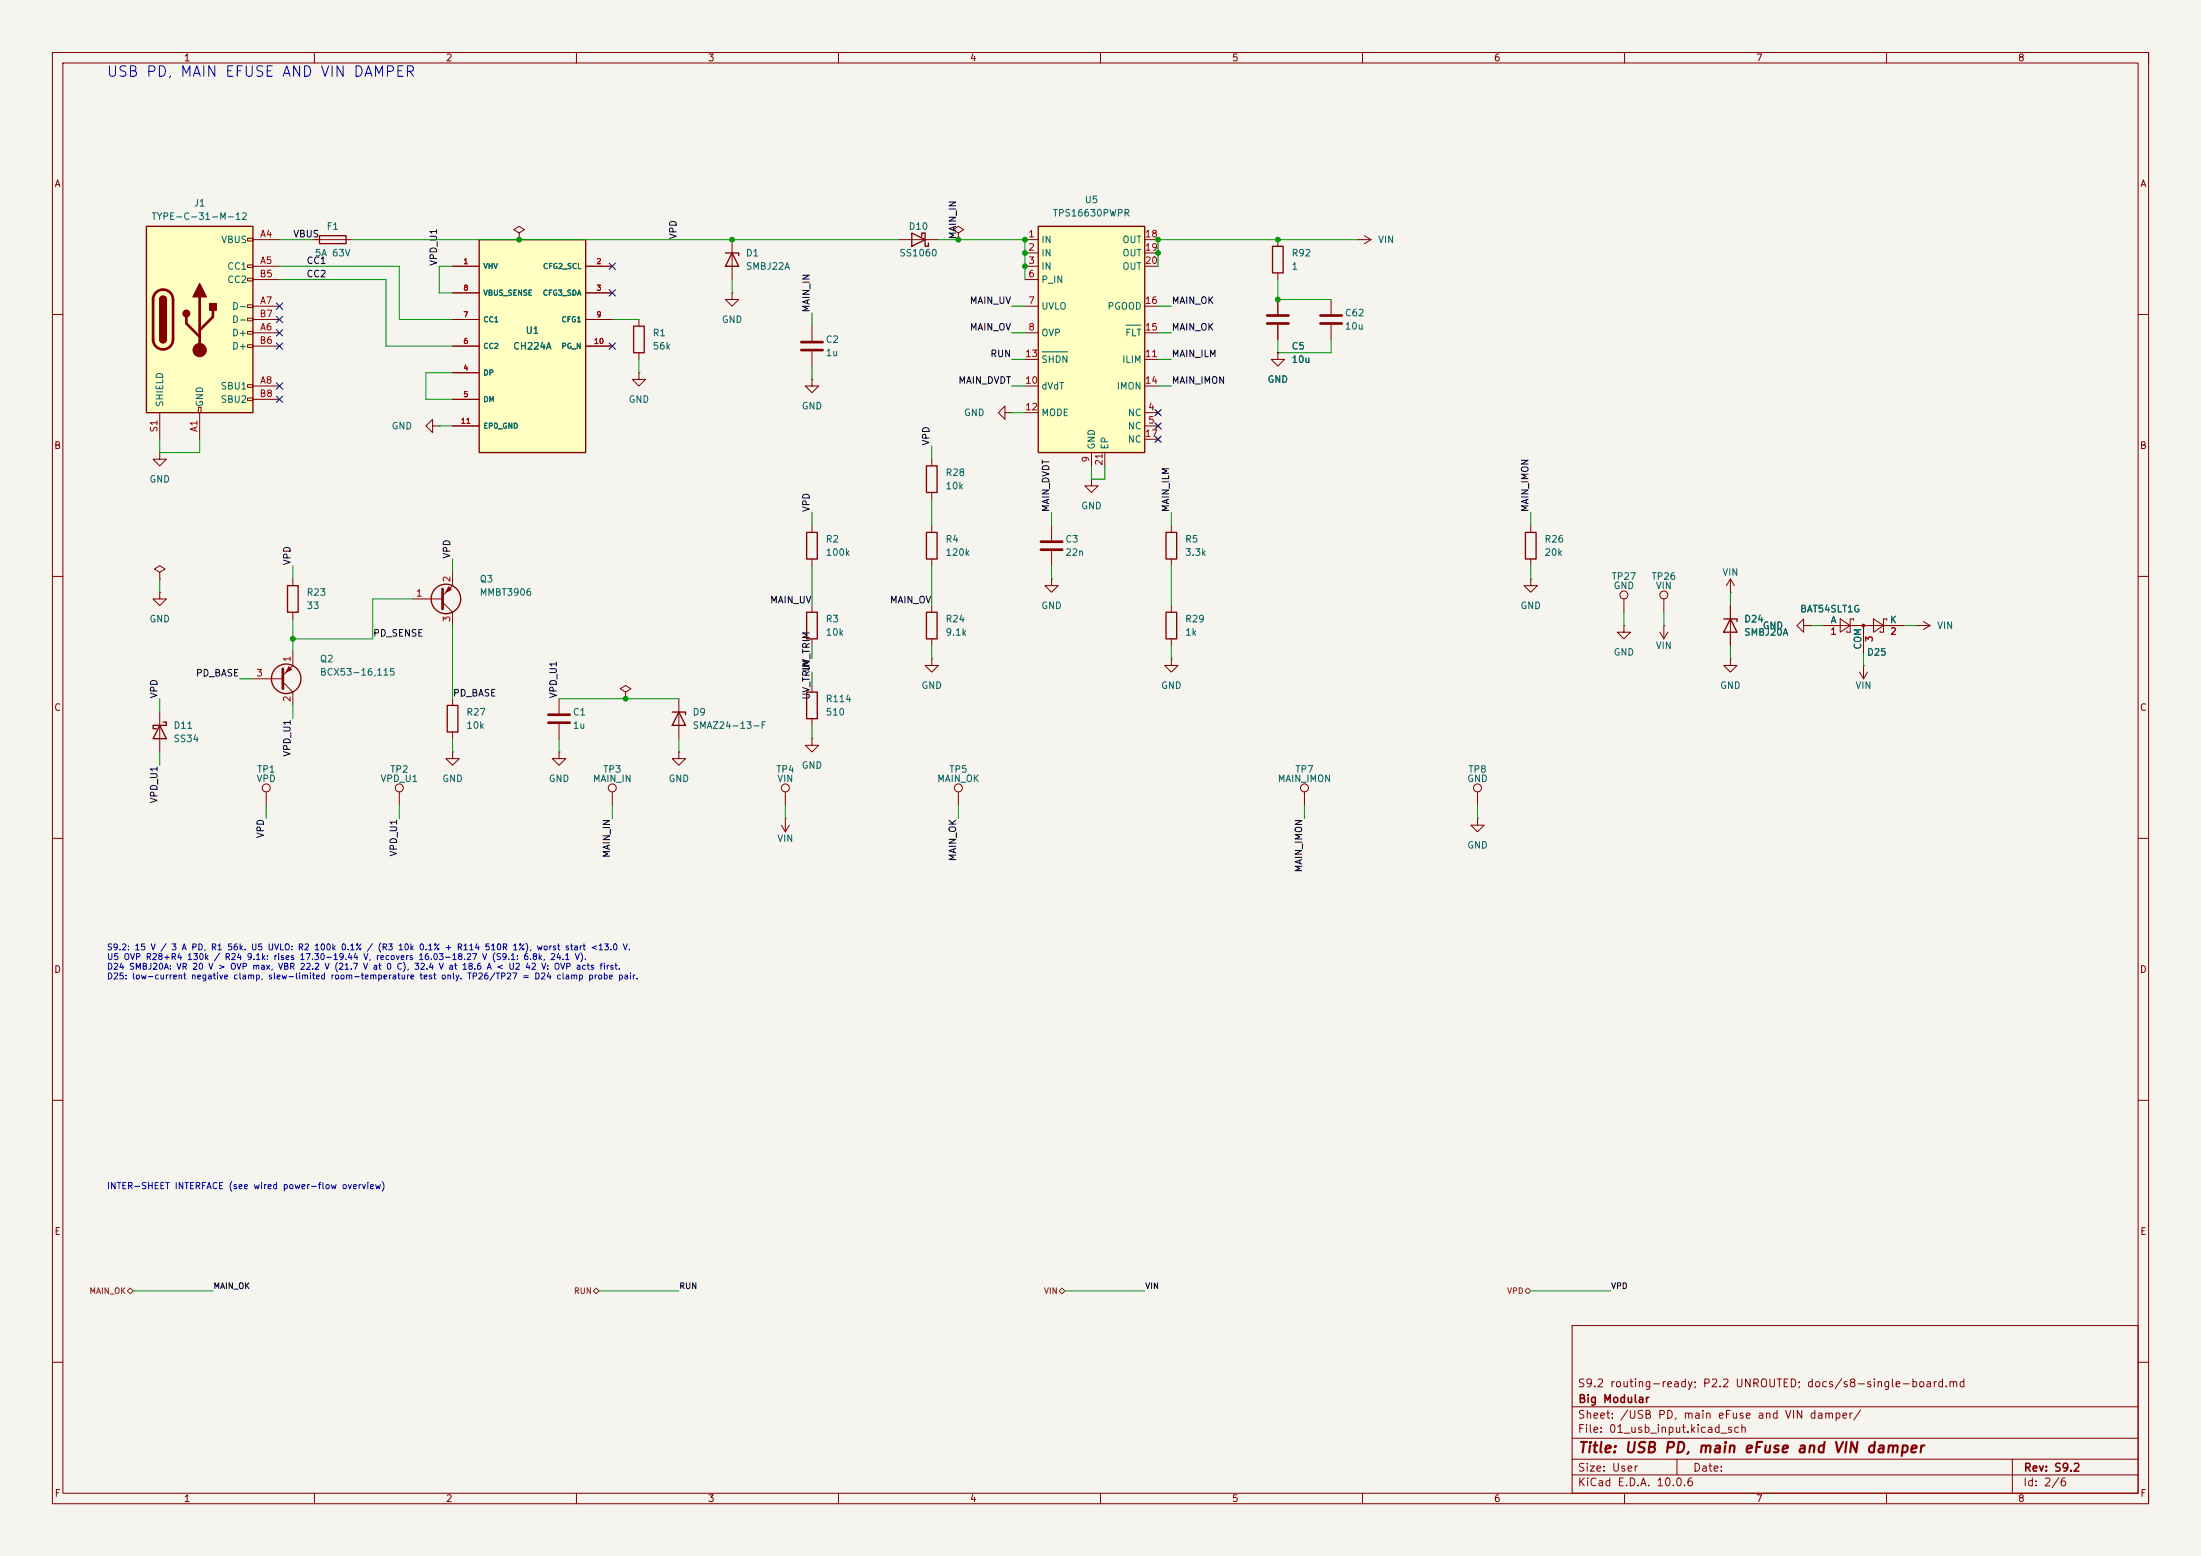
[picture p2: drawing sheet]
<svg xmlns="http://www.w3.org/2000/svg" width="420mm" height="297mm" viewBox="0 0 420 297" stroke-linecap="round" stroke-linejoin="round" font-family="sans-serif">
<path d="M0 0h420v297h-420z" fill="#f5f4ef" stroke="#f5f4ef" stroke-width=".19"/>
<g fill="none" stroke="#840000" stroke-width=".19">
<path d="M10 10h400v277h-400zM12 12h396v273h-396zM60 10v2M110 10v2M160 10v2M210 10v2M260 10v2M310 10v2M360 10v2M410 10v2M10 60h2M408 60h2"/>
<path d="M30.5 86.4v1.3h1.2l-1.2 1.2-1.3-1.2h1.3M30.5 86.4h.1M10 110h2M30.5 113.1v1.2h1.2l-1.2 1.3-1.3-1.3h1.3M30.5 113.1h.1M55.9 110.5v1.3M55.9 116.9v1.2M78.7 114.3h5.8M84.5 115l1.9 1.9v2.5M86.4 109.2v2.6l-1.9 1.9M309.9 119.4v1.3h1.2l-1.2 1.2-1.3-1.2h1.3M309.9 119.4h.1"/>
<path d="M309.9 114.3v2.6M317.5 119.4h.1M317.5 114.3v2.6M317.5 119.4v2.5M330.2 113.1h.1M330.2 110.5v2.6M330.2 115.6v7.6M330.2 110.5l-.8 1.3M330.2 110.5l.8 1.3M344.2 119.4v-1.3l-1.3 1.3 1.3 1.3v-1.3h1.2M345.4 119.4h.1M348 119.4h15.2"/>
<path d="M351.2 118.1l1.9 1.3-1.9 1.3zM353.7 118.4v-.3h-.6v2.6h-.7v-.3M355.6 119.4v5.1M357.5 118.1l1.9 1.3-1.9 1.3zM360 118.4v-.3h-.6v2.6h-.6v-.3M365.8 119.4h.1M365.8 119.4h2.5M367 118.6l1.3 .8M368.3 119.4l-1.3 .8M408 110h2M30.5 135.9v7.6M48.3 129.6h5.7"/>
<path d="M54 130.2l1.9 1.9v2.5M55.9 124.5v2.5l-1.9 1.9M86.4 133.4v1.2M86.4 139.7v1.3M106.7 133.4v2.8M106.7 138.2v2.8M119.4 132.1l1-.6-1-.7-1 .7 1 .6v1.3M119.4 133.4h.1M316.7 120.7l.8 1.2M318.3 120.7l-.8 1.2M330.2 125.8v1.2h1.3l-1.3 1.3-1.3-1.3h1.3M330.2 125.8h.1"/>
<path d="M354.8 128.3l.8 1.3M355.6 127h.1M355.6 127v2.6M356.4 128.3l-.8 1.3M50.8 151.2v2.5M76.2 151.2v2.5M86.4 143.5v1.3h1.2l-1.2 1.3-1.3-1.3h1.3M86.4 143.5h.1M106.7 143.5v1.3h1.2l-1.2 1.3-1.3-1.3h1.3M106.7 143.5h.1M116.8 151.2v2.5M129.5 143.5v1.3h1.3l-1.3 1.3-1.2-1.3h1.2"/>
<path d="M129.5 143.5h.1M10 160h2M408 160h2M10 210h2M408 210h2M300 253h108v32h-108zM10 260h2M300 278.5h108M300 274.5h108M300 268.5h108M320 278.5v3M384 278.5v6.5"/>
<path d="M408 260h2M60 285v2M110 285v2M160 285v2M210 285v2M260 285v2M300 281.5h108M310 285v2M360 285v2M410 285v2"/>
<circle cx="309.9" cy="113.6" r=".76"/>
<circle cx="317.5" cy="113.6" r=".76"/>
<circle cx="50.8" cy="150.4" r=".76"/>
<circle cx="76.2" cy="150.4" r=".76"/>
<circle cx="116.8" cy="150.4" r=".76"/>
</g>
<g fill="none" stroke="#840000" stroke-width=".25">
<path d="M54.9 111.8h2v5.1h-2zM328.9 118.1h2.6v.5M330.2 118.1l1.3 2.6h-2.6zM30.5 138.5l1.2 2.5h-2.5zM31.1 137.8h.6v.7h-2.5v.6h.6M85.3 134.6h2.1v5.1h-2.1z"/>
<circle cx="85.1" cy="114.3" r="2.82"/>
<circle cx="54.6" cy="129.6" r="2.82"/>
</g>
<path d="M84.5 112.4v3.8M54 127.7v3.8M104.6 136.4h4.1M104.6 137.9h4.1" fill="none" stroke="#840000" stroke-width=".51"/>
<g fill="#840000" stroke="#840000" stroke-width=".19">
<path d="M55.1 127.3l.5 .5-1 .5z"/>
<path d="M85.6 112l.5 .5-1 .6z"/>
<circle cx="355.6" cy="119.4" r=".25"/>
</g>
<path d="M27.9 43.2h20.4v35.6h-20.4z" fill="#ffffc2"/>
<g fill="none" stroke="#840000" stroke-width=".19">
<path d="M47.2 45.5h1.1v.5h-1.1zM47.2 50.6h1.1v.5h-1.1zM47.2 53.1h1.1v.5h-1.1zM47.2 58.2h1.1v.5h-1.1zM48.3 45.7h5M48.3 50.8h5M48.3 58.4h5M48.3 53.4h5M99.1 44.5l1-.7-1-.6-1.1 .6 1.1 .7v1.2M99.1 45.7h.1M30.5 78.8v5M37.8 77.7h.6v1.1h-.6z"/>
<path d="M38.1 78.8v5M47.2 60.7h1.1v.5h-1.1zM47.2 63.3h1.1v.5h-1.1zM47.2 65.8h1.1v.5h-1.1zM47.2 73.4h1.1v.5h-1.1zM47.2 76h1.1v.5h-1.1zM48.3 63.5h5M48.3 73.7h5M48.3 66.1h5M48.3 61h5M48.3 76.2h5"/>
</g>
<path d="M27.9 43.2h20.4v35.6h-20.4zM30.5 57.2a.64 .64 0 0 1 .6-.7 .64 .64 0 0 1 .6 .7M30.5 64.8a.64 .64 0 0 0 .6 .6 .64 .64 0 0 0 .6-.6" fill="none" stroke="#840000" stroke-width=".25"/>
<path d="M29.8 55.8a1.9 1.9 0 0 1 2-.4 1.9 1.9 0 0 1 1.2 1.8v7.6a1.91 1.91 0 0 1-1.9 1.9 1.91 1.91 0 0 1-1.9-1.9v-7.8l.2-.6zM38.1 56.7v10.1M40.6 59.2v1.3l-2.5 2.5M35.6 60.5v1.2l2.5 2.6" fill="none" stroke="#840000" stroke-width=".51"/>
<g fill="#840000" stroke="#840000" stroke-width=".25">
<path d="M30.5 57.2h1.2v7.6h-1.2z"/>
<path d="M30.7 56.7a.64 .64 0 0 1 .7-.1 .64 .64 0 0 1 .3 .6h-1.2z"/>
<path d="M30.5 64.8h1.2a.64 .64 0 0 1-.6 .6 .64 .64 0 0 1-.6-.6z"/>
<path d="M38.1 54.1l1.3 2.6h-2.6z"/>
<path d="M40 57.9h1.3v1.3h-1.3z"/>
<circle cx="35.6" cy="59.8" r=".63"/>
</g>
<circle cx="38.1" cy="66.8" r="1.27" fill="#840000" stroke="#840000" stroke-width=".19"/>
<path d="M91.4 45.7h20.4v40.7h-20.4z" fill="#ffffc2"/>
<path d="M91.4 45.7h20.4v40.7h-20.4zM242.8 47h2.1v5.1h-2.1zM153.9 116.9h2.1v5h-2.1zM176.8 116.9h2v5h-2zM222.5 116.9h2v5h-2zM291.1 101.6h2v5.1h-2zM128.3 135.9h2.5v.5M129.5 135.9l1.3 2.6h-2.5zM153.9 132.1h2.1v5.1h-2.1z" fill="none" stroke="#840000" stroke-width=".25"/>
<g fill="none" stroke="#840000" stroke-width=".19">
<path d="M86.4 50.8h5M86.4 55.9h5M111.8 50.8h5M111.8 55.9h5M182.9 44.5l1-.7-1-.6-1 .6 1 .7v1.2M182.9 45.7h.1M243.8 45.7v1.3M243.8 52.1v1.3M243.8 57.2v2.8M254 57.2v2.8M259.1 45.7h.1M259.1 45.7h2.5"/>
<path d="M260.3 45l1.3 .7M261.6 45.7l-1.3 .8M86.4 71.1h5M86.4 76.2h5M86.4 66.1h5M86.4 61h5M111.8 66.1h5M111.8 61h5M243.8 67.3v1.3h1.3l-1.3 1.3-1.2-1.3h1.2M243.8 67.3h.1M243.8 62v2.8M254 62v2.8"/>
<path d="M86.4 81.3h5M154.9 115.6v1.3M177.8 115.6v1.3M200.7 110.5v1.3h1.2l-1.2 1.3-1.3-1.3h1.3M200.7 110.5h.1M223.5 115.6v1.3M292.1 110.5v1.3h1.3l-1.3 1.3-1.3-1.3h1.3M292.1 110.5h.1M292.1 100.4v1.2M292.1 106.7v1.3M129.5 133.4v7.6M154.9 121.9v1.3"/>
<path d="M154.9 130.8v1.3M154.9 137.2v1.3M177.8 125.8v1.2h1.3l-1.3 1.3-1.3-1.3h1.3M177.8 125.8h.1M177.8 121.9v1.3M223.5 125.8v1.2h1.3l-1.3 1.3-1.3-1.3h1.3M223.5 125.8h.1M223.5 121.9v1.3M149.1 157.5l.8 1.3M149.9 156.2h.1M149.9 151.2v2.5M149.9 156.2v2.6"/>
<path d="M150.6 157.5l-.7 1.3M154.9 141v1.3h1.3l-1.3 1.2-1.2-1.2h1.2M154.9 141h.1M182.9 151.2v2.5M248.9 151.2v2.5M281.9 156.2v1.3h1.3l-1.3 1.3-1.2-1.3h1.2M281.9 156.2h.1M281.9 151.2v2.5"/>
<circle cx="149.9" cy="150.4" r=".76"/>
<circle cx="182.9" cy="150.4" r=".76"/>
<circle cx="248.9" cy="150.4" r=".76"/>
<circle cx="281.9" cy="150.4" r=".76"/>
</g>
<path d="M241.8 60.2h4.1M241.8 61.7h4.1M252 60.2h4M252 61.7h4" fill="none" stroke="#840000" stroke-width=".51"/>
<path d="M198.1 43.2h20.3v43.2h-20.3z" fill="#ffffc2"/>
<path d="M61 45h5v1.5h-5zM138.4 48.3h2.6v.5M139.7 48.3l1.3 2.5h-2.6zM174 44.5l2.5 1.2-2.5 1.3zM175.9 45.1v-.6h.6v2.5h.7v-.6M198.1 43.2h20.3v43.2h-20.3zM120.9 62.3h2v5h-2zM176.8 88.9h2v5.1h-2zM153.9 101.6h2.1v5.1h-2.1zM176.8 101.6h2v5.1h-2zM222.5 101.6h2v5.1h-2z" fill="none" stroke="#840000" stroke-width=".25"/>
<g fill="none" stroke="#840000" stroke-width=".19">
<path d="M59.7 45.7h7.6M86.4 50.8h5M86.4 55.9h5M99.1 45.7h.1M111.8 50.8h5M111.8 55.9h5M139.7 55.9v1.3h1.3l-1.3 1.2-1.3-1.2h1.3M139.7 55.9h.1M139.7 45.7v7.7M171.4 45.7h7.7M195.6 45.7h2.5M195.6 48.3h2.5"/>
<path d="M195.6 50.8h2.5M195.6 53.4h2.5M195.6 58.4h2.5M218.4 45.7h2.6M218.4 48.3h2.6M218.4 50.8h2.6M218.4 58.4h2.6M243.8 57.2v2.8M86.4 71.1h5M86.4 76.2h5M86.4 66.1h5M86.4 61h5"/>
<path d="M111.8 66.1h5M111.8 61h5M121.9 71.1v1.3h1.3l-1.3 1.3-1.3-1.3h1.3M121.9 71.1h.1M121.9 61v1.3M121.9 67.3v1.3M154.9 72.4v1.3h1.3l-1.3 1.3-1.2-1.3h1.2M154.9 72.4h.1M154.9 62.3v2.7M154.9 67.1v2.8M191.8 78.8v-1.3l-1.3 1.3 1.3 1.2v-1.2h1.2M193 78.8h.1"/>
<path d="M195.6 78.8h2.5M195.6 63.5h2.5M195.6 73.7h2.5M195.6 68.6h2.5M218.4 78.8h2.6M218.4 63.5h2.6M218.4 73.7h2.6M218.4 68.6h2.6M220.6 78.4l.8 .7M221.4 78.4l-.8 .7M243.8 67.3h.1M243.8 62v2.8"/>
<path d="M82.5 81.3v-1.3l-1.2 1.3 1.2 1.3v-1.3h1.3M83.8 81.3h.1M86.4 81.3h5M177.8 87.7v1.2M177.8 94v1.3M208.3 91.5v1.2h1.2l-1.2 1.3-1.3-1.3h1.3M208.3 91.5h.1M208.3 86.4v2.5M210.8 86.4v2.5M218.4 81.3h2.6M218.4 83.8h2.6M220.6 80.9l.8 .8"/>
<path d="M220.6 83.5l.8 .7M221.4 80.9l-.8 .8M221.4 83.5l-.8 .7M30.5 109.2l1-.6-1-.6-1 .6 1 .6v1.3M30.5 110.5h.1M154.9 100.4v1.2M154.9 106.7v1.3M177.8 100.4v1.2M177.8 106.7v1.3M200.7 100.4v2.7M200.7 105.2v2.8M223.5 100.4v1.2"/>
<path d="M223.5 106.7v1.3M330.2 115.6v2.5M345.4 119.4h.1M348 119.4h3.8M355.6 119.4v5.1M359.4 119.4h3.8M330.2 120.7v2.5"/>
</g>
<path d="M198.9 67.2h4.8M214.9 62.1h2.8" fill="none" stroke="#006464" stroke-width=".19"/>
<path d="M152.9 65.3h4.1M152.9 66.8h4.1M198.6 103.4h4.1M198.6 104.9h4.1" fill="none" stroke="#840000" stroke-width=".51"/>
<path d="M24.3 246.4l.6-.5 .5 .5-.5 .6zM113.7 245.9l.6 .5-.6 .6-.5-.6zM202.6 245.9l.6 .5-.6 .6-.5-.6zM291.5 245.9l.6 .5-.6 .6-.5-.6z" fill="none" stroke="#725600" stroke-width=".19"/>
<g fill="none" stroke="#009600" stroke-width=".19">
<path d="M53.3 45.7h6.4M53.3 50.8h22.9v10.2h10.2M53.3 53.4h20.4v12.7h12.7M67.3 45.7h104.1M86.4 50.8h-2.6v5.1h2.6M139.7 53.4v2.5M154.9 59.7v2.6M179.1 45.7h16.5v7.7M193 58.4h2.6M221 58.4h2.5M243.8 53.4v3.8h10.2M259.1 45.7h-38.1v5.1"/>
<path d="M86.4 71.1h-5.1v5.1h5.1M116.8 61h5.1M121.9 68.6v2.5M154.9 69.9v2.5M193 73.7h2.6M193 68.6h2.6M193 63.5h2.6M193 78.8h2.6M221 73.7h2.5M221 68.6h2.5M221 63.5h2.5M243.8 64.8v2.5h10.2v-2.5"/>
<path d="M30.5 83.8v2.6h7.6v-2.6M83.8 81.3h2.6M154.9 97.8v2.6M177.8 85.1v2.6M177.8 95.3v5.1M200.7 97.8v2.6M208.3 88.9v2.6h2.5v-2.6M223.5 97.8v2.6M292.1 97.8v2.6M30.5 110.5v2.6M55.9 108v2.5M55.9 118.1v6.4"/>
<path d="M78.7 114.3h-7.6v7.6h-15.2M86.4 106.7v2.5M86.4 119.4v14M154.9 108v7.6M177.8 108v7.6M200.7 108v2.5M223.5 108v7.6M292.1 108v2.5M309.9 116.9v2.5M317.5 116.9v2.5M330.2 113.1v2.5M345.4 119.4h2.6"/>
<path d="M363.2 119.4h2.6M30.5 133.4v2.5M45.7 129.6h2.6M55.9 134.6v2.6M106.7 133.4h22.8M154.9 123.2v2.6M154.9 128.3v2.5M154.9 138.5v2.5M177.8 123.2v2.6M223.5 123.2v2.6M330.2 123.2v2.6M355.6 124.5v2.5"/>
<path d="M30.5 143.5v2.6M50.8 153.7v2.5M76.2 153.7v2.5M86.4 141v2.5M106.7 141v2.5M116.8 153.7v2.5M129.5 141v2.5M149.9 153.7v2.5M182.9 153.7v2.5M248.9 153.7v2.5M281.9 153.7v2.5M25.4 246.4h15.2"/>
<path d="M114.3 246.4h15.2M203.2 246.4h15.2M292.1 246.4h15.2"/>
</g>
<g fill="none" stroke="#000084" stroke-width=".19">
<path d="M52.7 57.8l1.2 1.3M53.9 57.8l-1.2 1.3M116.2 55.3l1.2 1.2M116.2 50.2l1.2 1.2M117.4 55.3l-1.2 1.2M117.4 50.2l-1.2 1.2M52.7 60.4l1.2 1.2M52.7 75.6l1.2 1.2M52.7 73.1l1.2 1.2M52.7 65.5l1.2 1.2M52.7 62.9l1.2 1.2M53.9 60.4l-1.2 1.2"/>
<path d="M53.9 75.6l-1.2 1.2M53.9 73.1l-1.2 1.2M53.9 65.5l-1.2 1.2M53.9 62.9l-1.2 1.2M116.2 65.5l1.2 1.2M117.4 65.5l-1.2 1.2M220.4 78.2l1.2 1.2M221.6 78.2l-1.2 1.2M220.4 83.2l1.2 1.3M220.4 80.7l1.2 1.2M221.6 83.2l-1.2 1.3M221.6 80.7l-1.2 1.2"/>
</g>
<g fill="#009600" stroke="#009600" stroke-width=".19">
<circle cx="182.9" cy="45.7" r=".46"/>
<circle cx="195.6" cy="45.7" r=".46"/>
<circle cx="195.6" cy="48.3" r=".46"/>
<circle cx="195.6" cy="50.8" r=".46"/>
<circle cx="139.7" cy="45.7" r=".46"/>
<circle cx="99.1" cy="45.7" r=".46"/>
<circle cx="119.4" cy="133.4" r=".46"/>
<circle cx="55.9" cy="121.9" r=".46"/>
<circle cx="221" cy="48.3" r=".46"/>
<circle cx="243.8" cy="45.7" r=".46"/>
<circle cx="221" cy="45.7" r=".46"/>
<circle cx="243.8" cy="57.2" r=".46"/>
</g>
<text font-size="2" fill="#0000c2" x="20.2" y="15.2">USB PD, MAIN EFUSE AND VIN DAMPER</text>
<text font-size="2" fill="#840000" x="301" y="277.8">Title: USB PD, main eFuse and VIN damper</text>
<g font-size="1.5" fill="#840000">
<text x="301" y="265.2">S9.2 routing-ready; P2.2 UNROUTED; docs/s8-single-board.md</text>
<text x="301" y="268.2">Big Modular</text>
<text x="301" y="273.9">File: 01_usb_input.kicad_sch</text>
<text x="301" y="271.2">Sheet: /USB PD, main eFuse and VIN damper/</text>
<text x="301" y="281.3">Size: User</text>
<text x="323" y="281.3">Date:</text>
<text x="386" y="281.3">Rev: S9.2</text>
<text x="301" y="284.1">KiCad E.D.A. 10.0.6</text>
<text x="386" y="284.1">Id: 2/6</text>
</g>
<g font-size="1.3" fill="#840000">
<text x="35" y="12">1</text>
<text x="85" y="12">2</text>
<text x="135" y="12">3</text>
<text x="185" y="12">4</text>
<text x="235" y="12">5</text>
<text x="285" y="12">6</text>
<text x="335" y="12">7</text>
<text x="385" y="12">8</text>
<text x="10.3" y="36">A</text>
<text x="408.3" y="36">A</text>
<text x="10.2" y="86">B</text>
<text x="408.2" y="86">B</text>
<text x="10.2" y="136">C</text>
<text x="408.2" y="136">C</text>
<text x="10.2" y="186">D</text>
<text x="408.2" y="186">D</text>
<text x="10.3" y="236">E</text>
<text x="408.3" y="236">E</text>
<text x="10.3" y="286">F</text>
<text x="35" y="287">1</text>
<text x="85" y="287">2</text>
<text x="135" y="287">3</text>
<text x="185" y="287">4</text>
<text x="235" y="287">5</text>
<text x="285" y="287">6</text>
<text x="335" y="287">7</text>
<text x="385" y="287">8</text>
<text x="408.3" y="286">F</text>
</g>
<g font-size="1.3" fill="#006464">
<text x="36.9" y="39.7">J1</text>
<text x="200.8" y="41.6">TPS16630PWPR</text>
<text x="206.9" y="39.1">U5</text>
<text x="28.8" y="42.3">TYPE-C-31-M-12</text>
<text x="42.1" y="46.7">VBUS</text>
<text x="62.2" y="44.2">F1</text>
<text x="173.3" y="44.2">D10</text>
<text x="198.6" y="46.7">IN</text>
<text x="214.1" y="46.7">OUT</text>
<text x="262.9" y="46.7">VIN</text>
<text x="43.3" y="51.8">CC1</text>
<text x="60" y="49.2">5A 63V</text>
<text x="142.2" y="49.2">D1</text>
<text x="142.2" y="51.8">SMBJ22A</text>
<text x="171.5" y="49.2">SS1060</text>
<text x="198.6" y="49.2">IN</text>
<text x="198.6" y="51.8">IN</text>
<text x="214.1" y="49.2">OUT</text>
<text x="214.1" y="51.8">OUT</text>
<text x="246.4" y="49.2">R92</text>
<text x="246.4" y="51.8">1</text>
<text x="43.3" y="54.3">CC2</text>
<text x="44.2" y="59.4">D-</text>
<text x="198.6" y="54.3">P_IN</text>
<text x="198.6" y="59.4">UVLO</text>
<text x="211.2" y="59.4">PGOOD</text>
<text x="44.2" y="64.5">D+</text>
<text x="44.2" y="61.9">D-</text>
<text x="100.2" y="64">U1</text>
<text x="124.4" y="64.5">R1</text>
<text x="137.6" y="61.9">GND</text>
<text x="157.5" y="65.8">C2</text>
<text x="198.6" y="64.5">OVP</text>
<text x="214.6" y="64.5">FLT</text>
<text x="256.5" y="60.7">C62</text>
<text x="256.5" y="63.2">10u</text>
<text x="44.2" y="67">D+</text>
<text x="97.8" y="67">CH224A</text>
<text x="124.4" y="67">56k</text>
<text x="157.5" y="68.3">1u</text>
<text x="198.6" y="69.6">SHDN</text>
<text x="214" y="69.6">ILIM</text>
<text x="246.4" y="67">C5</text>
<text x="246.4" y="69.6">10u</text>
<text x="31.4" y="77.8" transform="rotate(-90 31.4 77.8)">SHIELD</text>
<text x="39.1" y="77.8" transform="rotate(-90 39.1 77.8)">GND</text>
<text x="42" y="74.6">SBU1</text>
<text x="42" y="77.2">SBU2</text>
<text x="119.9" y="77.2">GND</text>
<text x="198.6" y="74.6">dVdT</text>
<text x="213" y="74.6">IMON</text>
<text x="241.8" y="73.4">GND</text>
<text x="74.6" y="82.3">GND</text>
<text x="152.9" y="78.5">GND</text>
<text x="183.9" y="79.7">GND</text>
<text x="198.6" y="79.7">MODE</text>
<text x="215.1" y="79.7">NC</text>
<text x="215.1" y="82.3">NC</text>
<text x="209.2" y="85.9" transform="rotate(-90 209.2 85.9)">GND</text>
<text x="211.8" y="85.9" transform="rotate(-90 211.8 85.9)">EP</text>
<text x="215.1" y="84.8">NC</text>
<text x="28.4" y="92.4">GND</text>
<text x="180.3" y="91.2">R28</text>
<text x="180.3" y="93.7">10k</text>
<text x="206.2" y="97.5">GND</text>
<text x="157.5" y="103.9">R2</text>
<text x="157.5" y="106.4">100k</text>
<text x="180.3" y="103.9">R4</text>
<text x="180.3" y="106.4">120k</text>
<text x="203.2" y="103.9">C3</text>
<text x="203.2" y="106.4">22n</text>
<text x="226" y="103.9">R5</text>
<text x="226" y="106.4">3.3k</text>
<text x="294.6" y="103.9">R26</text>
<text x="294.6" y="106.4">20k</text>
<text x="91.4" y="111.5">Q3</text>
<text x="307.4" y="111">TP27</text>
<text x="307.8" y="112.7">GND</text>
<text x="315" y="111">TP26</text>
<text x="315.9" y="112.7">VIN</text>
<text x="328.6" y="110.2">VIN</text>
<text x="28.4" y="119.1">GND</text>
<text x="58.4" y="114">R23</text>
<text x="58.4" y="116.6">33</text>
<text x="91.4" y="114">MMBT3906</text>
<text x="157.5" y="119.1">R3</text>
<text x="180.3" y="119.1">R24</text>
<text x="198.6" y="116.6">GND</text>
<text x="226" y="119.1">R29</text>
<text x="290" y="116.6">GND</text>
<text x="332.7" y="119.1">D24</text>
<text x="343.4" y="117.2">BAT54SLT1G</text>
<text x="349.2" y="119.3">A</text>
<text x="360.6" y="119.3">K</text>
<text x="157.5" y="121.6">10k</text>
<text x="180.3" y="121.6">9.1k</text>
<text x="226" y="121.6">1k</text>
<text x="307.8" y="125.4">GND</text>
<text x="315.9" y="124.2">VIN</text>
<text x="332.7" y="121.6">SMBJ20A</text>
<text x="336.3" y="120.4">GND</text>
<text x="355.5" y="124.1" transform="rotate(-90 355.5 124.1)">COM</text>
<text x="356.2" y="125.4">D25</text>
<text x="369.6" y="120.4">VIN</text>
<text x="60.9" y="126.7">Q2</text>
<text x="60.9" y="129.3">BCX53-16,115</text>
<text x="175.7" y="131.8">GND</text>
<text x="221.5" y="131.8">GND</text>
<text x="328.1" y="131.8">GND</text>
<text x="354" y="131.8">VIN</text>
<text x="88.9" y="136.9">R27</text>
<text x="109.2" y="136.9">C1</text>
<text x="132.1" y="136.9">D9</text>
<text x="157.5" y="134.3">R114</text>
<text x="157.5" y="136.9">510</text>
<text x="33" y="139.4">D11</text>
<text x="33" y="142">SS34</text>
<text x="88.9" y="139.4">10k</text>
<text x="109.2" y="139.4">1u</text>
<text x="132.1" y="139.4">SMAZ24-13-F</text>
<text x="48.9" y="149.6">VPD</text>
<text x="48.9" y="147.8">TP1</text>
<text x="72.5" y="149.6">VPD_U1</text>
<text x="74.3" y="147.8">TP2</text>
<text x="84.3" y="149.6">GND</text>
<text x="104.6" y="149.6">GND</text>
<text x="113" y="149.6">MAIN_IN</text>
<text x="115" y="147.8">TP3</text>
<text x="127.5" y="149.6">GND</text>
<text x="148" y="147.8">TP4</text>
<text x="148.2" y="149.6">VIN</text>
<text x="152.9" y="147">GND</text>
<text x="178.7" y="149.6">MAIN_OK</text>
<text x="181" y="147.8">TP5</text>
<text x="243.7" y="149.6">MAIN_IMON</text>
<text x="247.1" y="147.8">TP7</text>
<text x="279.9" y="149.6">GND</text>
<text x="280.1" y="147.8">TP8</text>
<text x="148.2" y="161">VIN</text>
<text x="279.9" y="162.3">GND</text>
</g>
<g font-size="1.3" fill="#a90000">
<text x="49.5" y="45.6">A4</text>
<text x="196.1" y="45.6">1</text>
<text x="218.4" y="45.6">18</text>
<text x="49.4" y="53.2">B5</text>
<text x="49.5" y="50.7">A5</text>
<text x="196.1" y="48.1">2</text>
<text x="196.1" y="50.7">3</text>
<text x="196.1" y="53.2">6</text>
<text x="218.4" y="48.1">19</text>
<text x="218.4" y="50.7">20</text>
<text x="49.5" y="58.3">A7</text>
<text x="196.1" y="58.3">7</text>
<text x="218.4" y="58.3">16</text>
<text x="49.4" y="65.9">B6</text>
<text x="49.4" y="60.8">B7</text>
<text x="49.5" y="63.4">A6</text>
<text x="196.1" y="63.4">8</text>
<text x="218.4" y="63.4">15</text>
<text x="195.5" y="68.5">13</text>
<text x="218.4" y="68.5">11</text>
<text x="49.4" y="76.1">B8</text>
<text x="49.5" y="73.5">A8</text>
<text x="195.5" y="73.5">10</text>
<text x="218.4" y="73.5">14</text>
<text x="30.3" y="82.6" transform="rotate(-90 30.3 82.6)">S1</text>
<text x="38" y="82.6" transform="rotate(-90 38 82.6)">A1</text>
<text x="195.5" y="78.6">12</text>
<text x="218.4" y="83.7">17</text>
<text x="219" y="78.6">4</text>
<text x="219" y="81.2">5</text>
<text x="208.1" y="88.4" transform="rotate(-90 208.1 88.4)">9</text>
<text x="210.7" y="89" transform="rotate(-90 210.7 89)">21</text>
<text x="86.2" y="111.2" transform="rotate(-90 86.2 111.2)">2</text>
<text x="79.3" y="114.2">1</text>
<text x="86.2" y="118.9" transform="rotate(-90 86.2 118.9)">3</text>
<text x="349.2" y="121.5">1</text>
<text x="357.7" y="122.7" transform="rotate(-90 357.7 122.7)">3</text>
<text x="360.6" y="121.5">2</text>
<text x="48.8" y="129.4">3</text>
<text x="55.7" y="126.5" transform="rotate(-90 55.7 126.5)">1</text>
<text x="55.7" y="134.1" transform="rotate(-90 55.7 134.1)">2</text>
</g>
<g font-size="1.3" fill="#0f0f0f">
<text x="55.9" y="45.6">VBUS</text>
<text x="129.4" y="45.8" transform="rotate(-90 129.4 45.8)">VPD</text>
<text x="182.8" y="45.8" transform="rotate(-90 182.8 45.8)">MAIN_IN</text>
<text x="58.4" y="50.7">CC1</text>
<text x="58.4" y="53.2">CC2</text>
<text x="83.7" y="50.9" transform="rotate(-90 83.7 50.9)">VPD_U1</text>
<text x="154.8" y="59.7" transform="rotate(-90 154.8 59.7)">MAIN_IN</text>
<text x="185" y="58.3">MAIN_UV</text>
<text x="223.5" y="58.3">MAIN_OK</text>
<text x="185" y="63.4">MAIN_OV</text>
<text x="223.5" y="63.4">MAIN_OK</text>
<text x="188.9" y="68.5">RUN</text>
<text x="223.5" y="68.5">MAIN_ILM</text>
<text x="182.8" y="73.6">MAIN_DVDT</text>
<text x="223.5" y="73.6">MAIN_IMON</text>
<text x="177.7" y="85.1" transform="rotate(-90 177.7 85.1)">VPD</text>
<text x="154.8" y="97.8" transform="rotate(-90 154.8 97.8)">VPD</text>
<text x="200.5" y="97.8" transform="rotate(-90 200.5 97.8)">MAIN_DVDT</text>
<text x="223.4" y="97.8" transform="rotate(-90 223.4 97.8)">MAIN_ILM</text>
<text x="292" y="97.8" transform="rotate(-90 292 97.8)">MAIN_IMON</text>
<text x="86.2" y="106.7" transform="rotate(-90 86.2 106.7)">VPD</text>
<text x="55.8" y="108" transform="rotate(-90 55.8 108)">VPD</text>
<text x="146.9" y="115.5">MAIN_UV</text>
<text x="169.7" y="115.5">MAIN_OV</text>
<text x="71.1" y="121.8">PD_SENSE</text>
<text x="37.3" y="129.4">PD_BASE</text>
<text x="154.8" y="128.3" transform="rotate(-90 154.8 128.3)">UV_TRIM</text>
<text x="30.4" y="133.4" transform="rotate(-90 30.4 133.4)">VPD</text>
<text x="86.3" y="133.2">PD_BASE</text>
<text x="106.6" y="133.4" transform="rotate(-90 106.6 133.4)">VPD_U1</text>
<text x="55.8" y="144.5" transform="rotate(-90 55.8 144.5)">VPD_U1</text>
<text x="30.4" y="153.4" transform="rotate(-90 30.4 153.4)">VPD_U1</text>
<text x="50.7" y="160.1" transform="rotate(-90 50.7 160.1)">VPD</text>
<text x="76.1" y="163.6" transform="rotate(-90 76.1 163.6)">VPD_U1</text>
<text x="116.7" y="163.8" transform="rotate(-90 116.7 163.8)">MAIN_IN</text>
<text x="182.8" y="164.5" transform="rotate(-90 182.8 164.5)">MAIN_OK</text>
<text x="248.8" y="166.6" transform="rotate(-90 248.8 166.6)">MAIN_IMON</text>
</g>
<g font-size="1.2" fill="#0000c2">
<text x="20.3" y="181.7">S9.2: 15 V / 3 A PD, R1 56k. U5 UVLO: R2 100k 0.1% / (R3 10k 0.1% + R114 510R 1%), worst start &lt;13.0 V.</text>
<text x="20.3" y="183.5">U5 OVP R28+R4 130k / R24 9.1k: rises 17.30-19.44 V, recovers 16.03-18.27 V (S9.1: 6.8k, 24.1 V).</text>
<text x="20.3" y="185.4">D24 SMBJ20A: VR 20 V &gt; OVP max, VBR 22.2 V (21.7 V at 0 C), 32.4 V at 18.6 A &lt; U2 42 V: OVP acts first.</text>
<text x="20.3" y="187.2">D25: low-current negative clamp, slew-limited room-temperature test only. TP26/TP27 = D24 clamp probe pair.</text>
<text x="20.3" y="227.3">INTER-SHEET INTERFACE (see wired power-flow overview)</text>
</g>
<g font-size="1.1" fill="#725600">
<text x="17" y="247.2">MAIN_OK</text>
<text x="109.4" y="247.2">RUN</text>
<text x="199.1" y="247.2">VIN</text>
<text x="287.5" y="247.2">VPD</text>
</g>
<g font-size="1.1" fill="#0f0f0f">
<text x="40.6" y="246.3">MAIN_OK</text>
<text x="129.5" y="246.3">RUN</text>
<text x="218.4" y="246.3">VIN</text>
<text x="307.3" y="246.3">VPD</text>
</g>
<g font-size="1" fill="#a90000">
<text x="88.3" y="50.6">1</text>
<text x="113.7" y="50.6">2</text>
<text x="88.3" y="55.7">8</text>
<text x="113.7" y="55.7">3</text>
<text x="88.3" y="65.9">6</text>
<text x="88.3" y="60.8">7</text>
<text x="113.2" y="65.9">10</text>
<text x="113.7" y="60.8">9</text>
<text x="88.3" y="71">4</text>
<text x="88.3" y="76">5</text>
<text x="87.8" y="81.1">11</text>
</g>
<g font-size="1" fill="#006464">
<text x="92.1" y="51.6">VHV</text>
<text x="103.5" y="51.6">CFG2_SCL</text>
<text x="92.1" y="56.7">VBUS_SENSE</text>
<text x="103.5" y="56.7">CFG3_SDA</text>
<text x="92.1" y="61.7">CC1</text>
<text x="107.1" y="61.7">CFG1</text>
<text x="92.1" y="71.9">DP</text>
<text x="92.1" y="66.8">CC2</text>
<text x="107.1" y="66.8">PG_N</text>
<text x="92.1" y="77">DM</text>
<text x="92.1" y="82.1">EP0_GND</text>
</g>
</svg>
